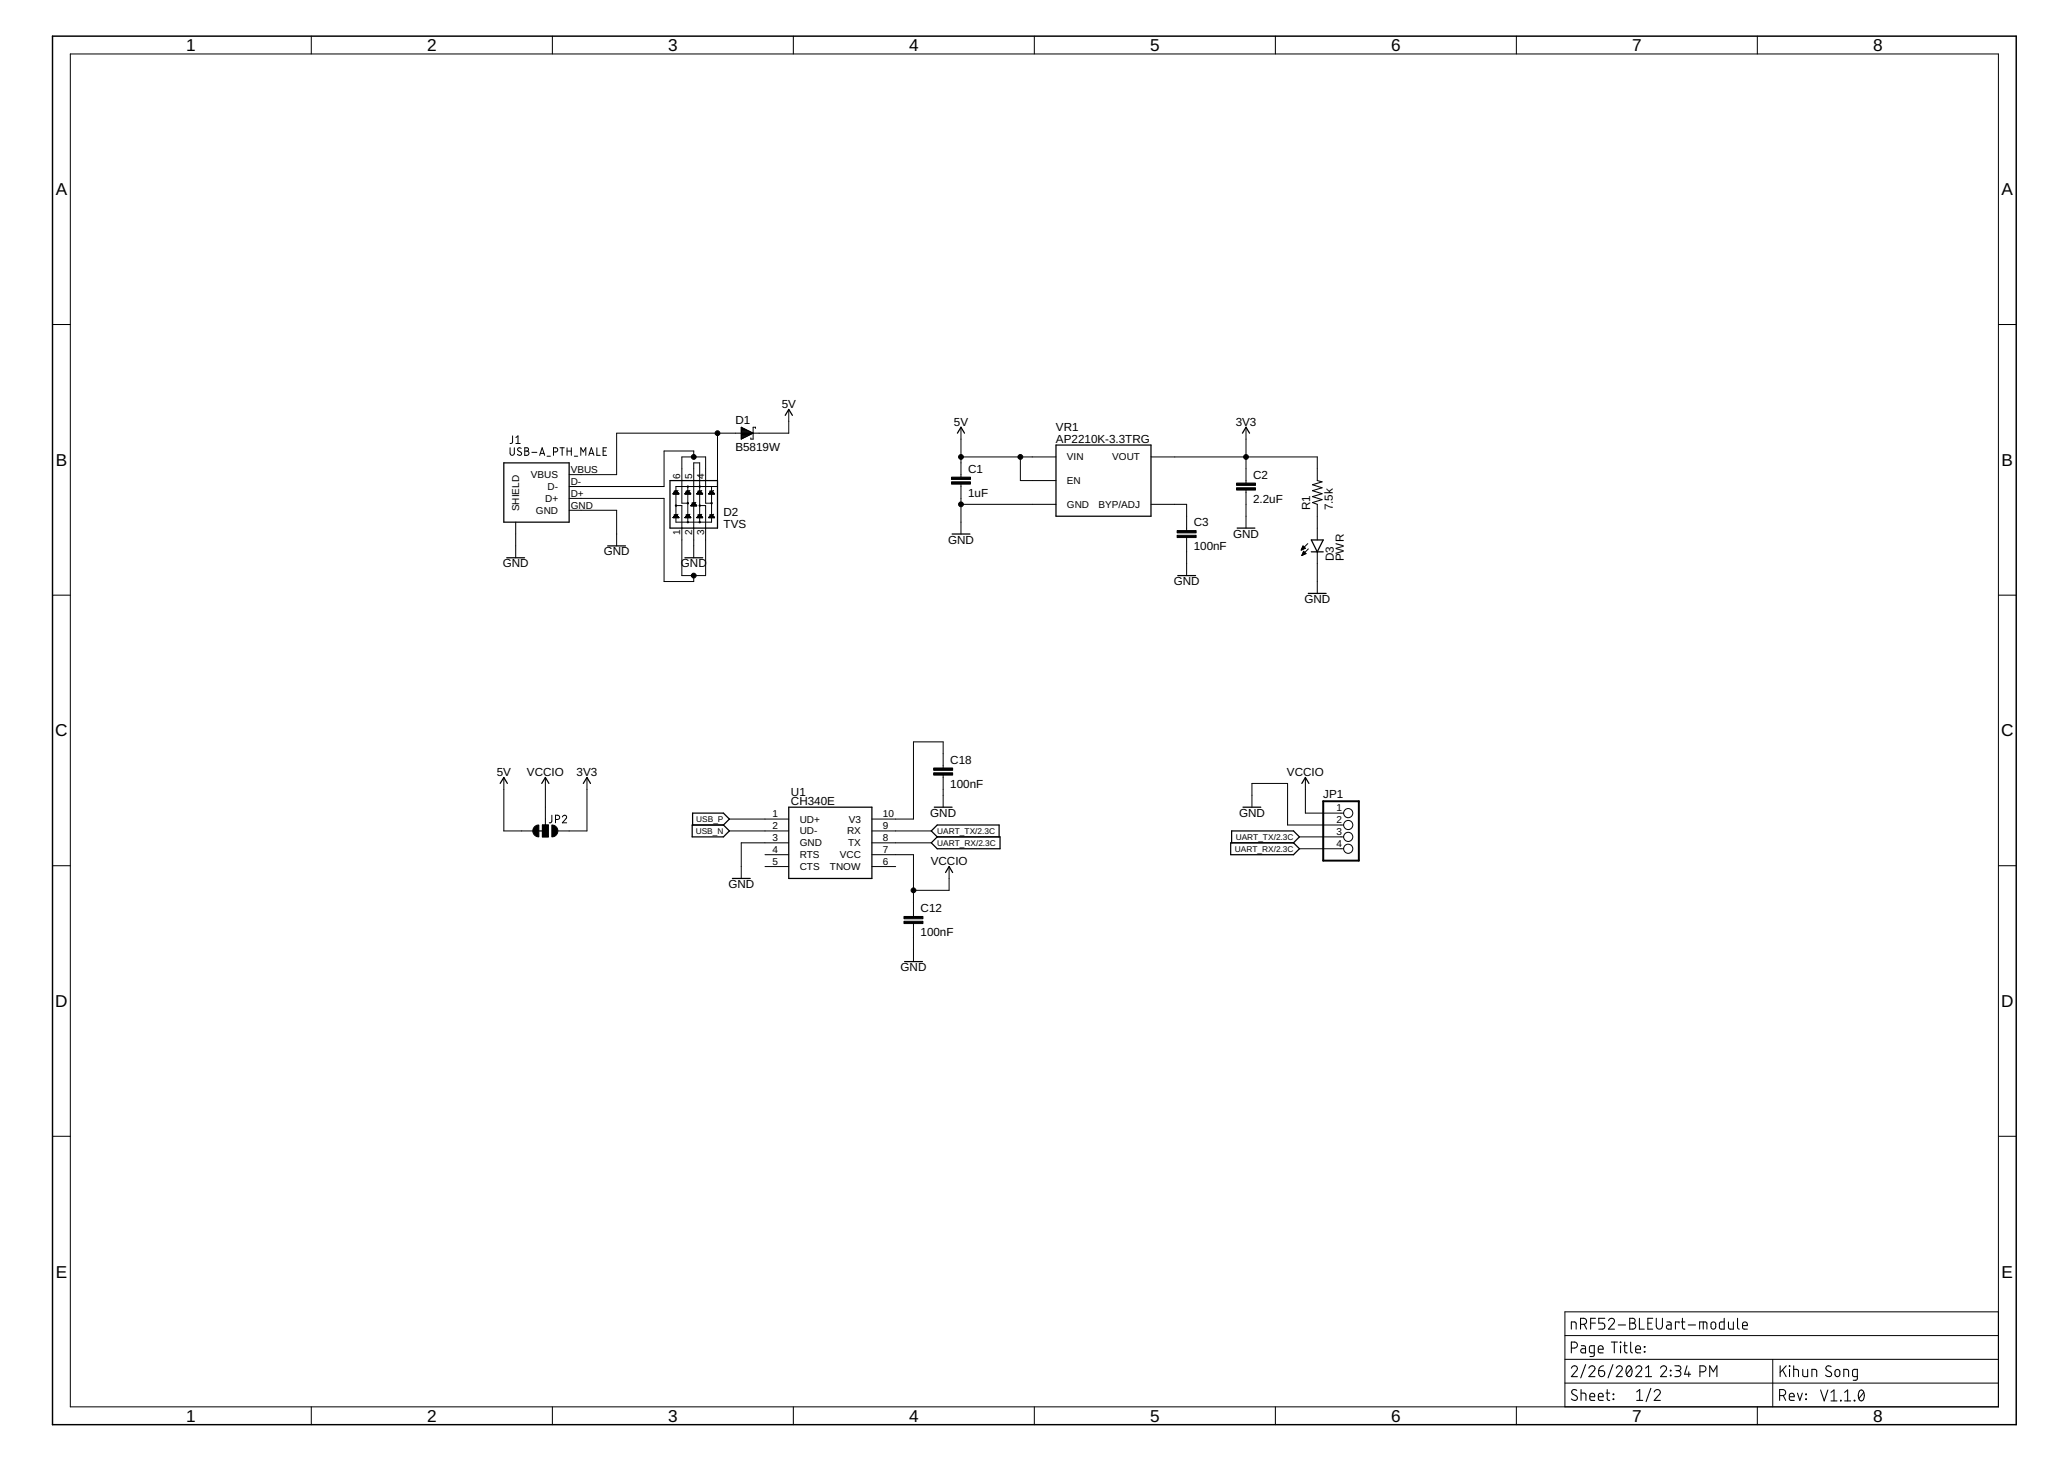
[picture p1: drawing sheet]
<svg xmlns="http://www.w3.org/2000/svg" width="420mm" height="297mm" viewBox="0 0 420 297" stroke-linecap="round" stroke-linejoin="round" font-family="sans-serif">
<g fill="none" stroke="#000" stroke-width=".2">
<path d="M14.3 11h391.7v274.8h-391.7zM63.2 7.3v3.7M112.2 7.3v3.7M161.2 7.3v3.7M210.1 7.3v3.7M259.1 7.3v3.7M308.1 7.3v3.7M357 7.3v3.7M10.7 65.9h3.6M406 65.9h3.6M103.6 91v1.1a.43 .43 0 0 0 .5 .4 .43 .43 0 0 0 .4-.4v-1.1M104.1 88.6v1.3l-.5 .2"/>
<path d="M104.8 90.1h.9M104.8 88.9l.4-.3v1.5M105.9 91.1l-.5-.1-.2 .3 .1 .3 .5 .3a.39 .39 0 0 1 0 .5 .39 .39 0 0 1-.5 0l-.2-.1M106.6 91l.7 .1 .1 .3-.3 .3a.43 .43 0 0 1 .4 .4 .43 .43 0 0 1-.4 .4h-.5zM106.6 91.7h.5M108.1 91.9h1M109.6 92.5l.6-1.5 .5 1.5M109.8 92.1h.7M111.1 92.7h.7M112.5 91.8h.4a.42 .42 0 0 0 .4-.4 .42 .42 0 0 0-.4-.4h-.4v1.5M113.8 91h.8M114.2 91v1.5"/>
<path d="M115.2 91.7h.9M115.2 91v1.5M116.1 91v1.5M116.7 92.7h.7M118 92.5v-1.5l.5 .8 .5-.8v1.5M119.6 92.5l.5-1.5 .6 1.5M119.8 92.1h.7M121.3 91v1.5h.6M122.5 91.7h.6M123.2 91h-.7v1.5h.7M137.1 100h.5M137.2 99.9h.3"/>
<path d="M137.3 99.8h.1M137.8 99.7l-.9 .1M139.5 100h.5M139.6 99.9h.3M139.7 99.8h.1M139.7 98.8v7.3M139.7 99.8l.7 .6h-1.3zM140.2 99.7l-.9 .1M140.9 92.8v-1.2h-6v7.2h-19.3M141.9 100h.5M142 99.9h.3M142.1 99.8h.1"/>
<path d="M142.2 99.8l.6 .6h-1.2zM142.6 99.7l-.8 .1M144.4 100h.4M144.4 99.9h.4M144.5 99.9h.2M144.5 99.8h.2M144.6 99.8l.6 .6h-1.2zM145 99.7l-.8 .1M145.8 88v10.8h-8.5v7.3h7.3v-7.3M150.6 88h-25.3v8.4h-9.7M150.6 86.8h.1M150.6 89.2h.1"/>
<path d="M150.6 86.8l2.4 1.2M150.6 86.8v2.4M150.6 89.1h.3M150.6 89h.5M150.6 88.9h.7M150.6 88.8h.9M150.6 88.6h1.2M150.6 88.5h1.4M150.6 88.4h1.6M150.6 88.3h1.8M150.6 88.2h2.1M150.6 88.1h2.3"/>
<path d="M150.6 87.9h2.3M150.6 87.8h2.1M150.6 87.7h1.9M150.6 87.6h1.7M150.6 87.5h1.4M150.6 87.4h1.2M150.6 87.3h1M150.6 87.2h.7M150.6 87.1h.5M150.6 86.9h.3M153 88l-2.4 1.2M153.5 87v-.2h-.5v2.4h-.5v-.2"/>
<path d="M160.3 83.2v4.8h-7.3M195.2 86.8v10.1M195.2 98.4v10.1M195.2 92.8h19.3M207.3 92.8v4.8h7.2M233.8 92.8h33.8v4.8M253.2 86.8v11.3M253.2 99.6v7.7M104.8 106.1v7.2M115.6 101.3h19.3v16.9h6v-1.3M115.6 103.7h9.7v7.2M136.7 100.4l.6-.6 .6 .6z"/>
<path d="M136.7 105.2l.6-.6 .6 .6zM136.8 100.3h1.1M136.8 105.2h1.1M136.8 105.1h1.1M136.9 100.2h.9M136.9 105.1h.9M136.9 105h.9M137 100.1h.7M137 104.9h.7M137.1 104.9h.5M137.1 104.8h.5M137.2 104.8h.3"/>
<path d="M137.2 104.7h.3M137.3 104.6h.1M137.3 102.7h1.2v14.2h4.9v-14.2h-1.2M137.8 104.5l-.9 .2M139.2 100.3h1.1M139.2 105.2h1.1M139.2 105.1h1.1M139.3 100.2h.9M139.3 105.1h.9M139.3 105h.9M139.4 100.1h.7M139.4 104.9h.7"/>
<path d="M139.5 104.9h.5M139.5 104.8h.5M139.6 104.8h.3M139.6 104.7h.3M139.7 104.6h.1M139.7 102.2h-1.2v-9.4h4.9v9.4h1.2M139.7 104.6l.7 .6h-1.3zM140.2 104.5l-.9 .2M140.4 102.8l.5-.6 .7 .6zM140.4 102.7h1.1M140.5 102.7h1M140.5 102.6h.9"/>
<path d="M140.6 102.5h.7M140.7 102.5h.6M140.7 102.4h.5M140.8 102.4h.4M140.8 102.3h.3M140.9 102.3h.2M141.4 102.1l-.9 .2M141.6 100.3h1.1M141.6 105.2h1.1M141.6 105.1h1.1M141.7 100.2h.9M141.7 105.1h.9"/>
<path d="M141.7 105h.9M141.8 100.1h.7M141.8 104.9h.7M141.9 100h.6M141.9 104.9h.6M141.9 104.8h.5M142 104.8h.3M142 104.7h.3M142.1 104.6h.1M142.2 106.1v-12.1h-1.3v19.3M142.2 104.6l.6 .6h-1.2zM142.6 104.5l-.8 .2"/>
<path d="M144 100.3h1.2M144 105.2h1.2M144 100.3h1.1M144 105.1h1.1M144.1 100.2h1M144.1 105.1h1M144.1 100.2h.9M144.1 105h.9M144.2 100.1h.7M144.2 104.9h.7M144.3 100.1h.6M144.3 104.9h.6"/>
<path d="M144.3 100h.6M144.4 104.8h.4M144.5 104.7h.2M144.5 104.6h.2M144.6 104.6l.6 .6h-1.2zM145 104.5l-.8 .2M195.2 102.5h19.3M233.8 102.5h7.3v5.3M241.1 109.2v7.7M264.4 111.7h.2M264.5 111.6h.3M264.5 111.5h.6"/>
<path d="M264.5 112.8h.1M264.5 111.4h.7M264.6 112.7h.2M264.6 111.2h.4M264.6 112.6h.5M264.6 111.1h.3M264.6 112.5h.7M264.7 111h.1M264.7 112.4h.5M264.7 110.9l.5 .5-.8 .4zM264.8 112.2h.3M264.8 112.1h.2"/>
<path d="M264.8 112h.1M265.3 112.5l-.4-.5-.4 .9M265.3 112.5l-.8 .4M265.7 110.4l-1.3 1.4M265.8 111.5l-1.3 1.4M267.6 102.5v7.2M267.6 112.1v8.5M10.7 120.9h3.6M406 120.9h3.6M102.4 158v10.8h6M110.8 158v9.6M119.3 158v10.8h-6.1"/>
<path d="M191.6 156v-5.3h-6v15.7h-8.5M191.6 157.5v6.5M265.2 158v7.2h7.8M10.7 175.9h3.6M110.2 167.6h1.2v2.4h-1.2zM112.1 165.6v1.4l-.2 .2h-.3M112.9 166.5h.4a.43 .43 0 0 0 .4-.4 .43 .43 0 0 0-.4-.5h-.4v1.6M114.3 166a.43 .43 0 0 1 .6-.3 .43 .43 0 0 1 .1 .6l-.7 .9h.8M148.2 166.4h12.1M148.2 168.8h12.1M155.4 173.7h4.9M155.4 176.1h4.9"/>
<path d="M160.3 171.2h-9.7v7.3M177.1 168.8h12.1M177.1 171.2h12.1M177.1 173.7h8.5v12.5M177.1 176.1h4.9M192.8 176.1v4.8h-7.2M254.4 164v-4.8h7.2v8.4h11.4M264 170h9M264 172.4h9M406 175.9h3.6M185.6 187.6v7.8M10.7 230.9h3.6"/>
<path d="M406 230.9h3.6M317.9 271.4h88.1M317.9 276.2h88.1M360.2 276.2v9.6M406 266.5h-88.1v19.3M63.2 285.8v3.7M112.2 285.8v3.7M161.2 285.8v3.7M210.1 285.8v3.7M259.1 285.8v3.7M308.1 285.8v3.7M317.9 281h88.1"/>
<path d="M357 285.8v3.7"/>
<circle cx="273.9" cy="172.4" r=".93"/>
<circle cx="273.9" cy="165.2" r=".93"/>
<circle cx="273.9" cy="170" r=".93"/>
<circle cx="273.9" cy="167.6" r=".93"/>
</g>
<g fill="none" stroke="#000" stroke-width=".25">
<path d="M102.4 94h13.2v12.1h-13.2zM136.1 97.6h9.7v9.7h-9.7zM159.5 84.4l.8-1.2 .7 1.2M194.5 88l.7-1.2 .8 1.2M214.5 90.4h19.3v14.5h-19.3zM252.4 88l.8-1.2 .7 1.2M103 113.3h3.6M123.5 110.9h3.6M139.1 113.3h3.7M193.4 108.5h3.7M239.3 116.9h3.6M251.4 107.3h3.6"/>
<path d="M266.4 109.7h2.4l-1.2 2.4zM266.4 112.1h2.4M265.8 120.6h3.6M101.6 159.2l.8-1.2 .7 1.2M110.1 159.2l.7-1.2 .7 1.2M118.5 159.2l.8-1.2 .7 1.2M264.5 159.2l.7-1.2 .7 1.2M108.4 168.8h2.4M140.6 167.6h6.4l1.2 1.2-1.2 1.2h-6.4zM140.7 167.6v-2.4h6.3l1.2 1.2-1.2 1.2M148.8 178.5h3.6M160.3 164h16.8v14.5h-16.8z"/>
<path d="M189.8 164h3.6M190.4 170h12.8v2.4h-12.8l-1.2-1.2zM190.4 170l-1.2-1.2 1.2-1.2h12.6v2.4M192.1 177.3l.7-1.2 .7 1.2M250 171.2h12.8l1.2 1.2-1.2 1.3h-12.8zM250.2 171.2v-2.4h12.6l1.2 1.2-1.2 1.2M252.5 164h3.7M183.8 195.4h3.6"/>
</g>
<path d="M193.3 97.9h3.9v.5h-3.9zM193.3 96.9h3.9v.5h-3.9zM251.2 99.1h3.9v.5h-3.9zM251.2 98.1h3.9v.5h-3.9zM239.2 108.8h3.8v.4h-3.8zM239.2 107.8h3.8v.5h-3.8zM189.7 157h3.8v.5h-3.8zM189.7 156h3.8v.5h-3.8zM110.2 167.6h1.2v2.4h-1.2zM183.7 187.2h3.8v.4h-3.8zM183.7 186.2h3.8v.5h-3.8z" fill="#000" stroke="#000" stroke-width=".2"/>
<g fill="none" stroke="#000" stroke-width=".21">
<path d="M267.6 97.6l1 .3-1.9 .6 1.9 .6-1.9 .6 1.9 .6-1.9 .6 1.9 .6-1.9 .6 .9 .4M319.3 273.9h.6a.61 .61 0 0 0 .6-.6 .61 .61 0 0 0-.6-.6h-.6v2.2M319.3 278a.6 .6 0 0 1 .8-.5 .6 .6 0 0 1 .2 1l-1 1.2h1.2M319.3 270v-1.4h.7l.2 .2v1.2M321.1 269.1a1.13 1.13 0 0 0 1.1-.3l.1-.5-.2-.4-1-.1v2.2M321.3 273.4h.6l.2 .4v1.1h-.5a.42 .42 0 0 1-.5-.5 .42 .42 0 0 1 .5-.4h.5M321.9 269.1l.4 .9M322.2 277.2l-1 2.8M322.8 278a.61 .61 0 0 1 .9-.5 .61 .61 0 0 1 .2 1l-1.1 1.2h1.3M323.2 268.8h.9M323.9 274.9l-.7-.1-.2-.1-.1-.9 .3-.4h.7v1.9l-.2 .3h-.7M324.1 267.8h-.9v2.2"/>
<path d="M324.7 274.1h1a.52 .52 0 0 0-.3-.7 .52 .52 0 0 0-.7 .5l.1 .9 .9 .1M324.8 278.5h.7a.62 .62 0 0 1 .5 .7 .62 .62 0 0 1-.6 .5 .62 .62 0 0 1-.6-.6zM325.8 277.5l-.7 .3-.3 .7M326.1 267.8h-1.3v1h.7a.62 .62 0 0 1 .6 .6 .62 .62 0 0 1-.6 .6h-.7M326.8 268.3a.61 .61 0 0 1 .9-.5 .61 .61 0 0 1 .2 1l-1.1 1.2h1.2M327.4 272.7h1.2M327.7 277.2l-1 2.8M328 272.7v2.2M328.4 278a.6 .6 0 0 1 .8-.5 .6 .6 0 0 1 .2 1l-1 1.2h1.2M328.8 269.2h1.5M329.2 272.7l.1 .1zM329.2 273.4v1.5"/>
<path d="M329.9 273.4h.7M330.1 272.7v1.8l.1 .3 .4 .1M330.6 277.6l.2-.1a.93 .93 0 0 1 .8 1.4l-.1 .2a.54 .54 0 0 1-.5 .6 .54 .54 0 0 1-.6-.6v-.8zM331.1 267.8h.6a.49 .49 0 0 1 .5 .5 .49 .49 0 0 1-.5 .5 .61 .61 0 0 1 .6 .6 .61 .61 0 0 1-.6 .6h-.6zM331.1 268.8h.6M331.3 272.7v1.8l.4 .4M331.5 278l-1 1.2M332.3 274.1h1a.52 .52 0 0 0-.3-.7 .52 .52 0 0 0-.7 .5l.1 .9 .9 .1M332.3 278a.61 .61 0 0 1 .9-.5 .61 .61 0 0 1 .2 1l-1.1 1.2h1.3M333.1 267.8v2.2h1M334.1 273.6l.1 .1zM334.1 274.6l.1 .1z"/>
<path d="M334.3 279.7h1.3M334.3 278l.6-.5v2.2M334.8 268.8h.7M335.8 267.8h-1v2.2h1M336.5 267.8v1.6a.62 .62 0 0 0 .6 .6 .62 .62 0 0 0 .7-.6v-1.6M337.4 278a.6 .6 0 0 1 .8-.5 .6 .6 0 0 1 .2 1l-1 1.2h1.2M338.7 268.6h.6l.2 .2v1.2h-.5a.42 .42 0 0 1-.4-.4 .42 .42 0 0 1 .4-.4h.5M339.4 278.4l.1 .1zM339.4 279.4l.1 .1zM340.3 277.5h.7a.49 .49 0 0 1 .5 .5 .49 .49 0 0 1-.5 .5h-.5M340.9 278.5a.61 .61 0 0 1 .6 .6 .61 .61 0 0 1-.6 .6h-.6M341.1 268.8v-.2h-.7v1.4"/>
<path d="M341.6 268.6h.7M341.8 267.8v1.9l.1 .2 .4 .1M342.8 277.5l-.5 1.7h1.2M343 269.2h1.5M343.1 278.7v1M345.3 270v-1.4l1.4 .1 .1 1.3M345.4 278.7a1.13 1.13 0 0 0 1.1-.2l.1-.6-.2-.3-1-.1v2.2M346.1 268.6v1.4M347.4 279.7v-2.2l.7 1.2 .7-1.2v2.2M347.7 268.8l.5-.2a.83 .83 0 0 1 0 1.4h-.3l-.3-.3zM350.3 267.8v2.2h-.8l-.1-.2v-1l.1-.2h.8M351.2 268.6v1.1l.1 .2 .3 .1h.6v-1.4"/>
<path d="M353 267.8v2l.4 .2M354 269.3h1a.51 .51 0 0 0-.3-.7 .51 .51 0 0 0-.7 .5l.1 .8 .9 .1M361.7 277.5v2.2M362.2 278.3l.7 1.4M362.9 277.5l-1.2 1.3M363.5 277.5l.1 .1zM363.6 278.2v1.5M364.4 278.2h.6l.4 .2v1.3M364.4 277.5v2.2M366.3 278.2v1.3l.3 .2h.7v-1.5M368.1 279.7v-1.5h.6l.4 .2v1.3M372 277.7a.55 .55 0 0 0-.8-.1 .55 .55 0 0 0 0 .8l.7 .4a.56 .56 0 0 1 .1 .8 .56 .56 0 0 1-.9 0l-.2-.2"/>
<path d="M372.9 278.4l.5-.2a.83 .83 0 0 1 0 1.5l-.3-.1-.2-.2zM374.6 279.7v-1.5h.6l.4 .2v1.3M377.4 279.7h-.8l-.2-.2v-1.1l.2-.1 .8-.1v1.9l-.3 .3h-.6M320.4 282.5a.55 .55 0 0 0-.9-.1 .55 .55 0 0 0 .1 .8l.6 .4a.55 .55 0 0 1 .1 .9 .55 .55 0 0 1-.8-.1l-.2-.2M321.2 283l.9 .2 .1 1.3M321.2 282.3v2.2M323 283.8h1a.52 .52 0 0 0-.4-.7 .52 .52 0 0 0-.6 .4l.1 .9 .9 .1M324.7 283.8h1a.51 .51 0 0 0-.3-.7 .51 .51 0 0 0-.7 .4l.1 .9 .9 .1M326.3 283h.7M326.5 282.3v1.9l.1 .2 .4 .1M327.7 283.2l.2 .2zM327.7 284.2l.2 .2z"/>
<path d="M332.5 284.5h1.3M332.5 282.8l.6-.5v2.2M335.4 282.1l-1 2.7M336.1 282.8a.61 .61 0 0 1 .8-.5 .61 .61 0 0 1 .2 1l-1 1.2h1.2M361.6 283.5a1.13 1.13 0 0 0 1.1-.2l.1-.6-.3-.3-.9-.1v2.2M362.3 283.5l.5 1M363.5 283.8h1a.52 .52 0 0 0-.3-.7 .52 .52 0 0 0-.7 .4l.1 .9 .9 .1M365.2 283l.5 1.5 .5-1.5M366.9 284.2l.1 .2zM366.9 283.2l.1 .2zM369.9 282.4l.7 2.2 .8-2.2M372 282.9l.6-.5v2.2"/>
<path d="M372 284.6h1.2M374 284.5l.1 .1zM374.8 284.6h1.2M374.8 282.9l.6-.5v2.2M376.7 284.5l.2 .1zM377.8 282.6l.2-.2a.91 .91 0 0 1 .8 1.4l-.1 .3a.53 .53 0 0 1-.5 .5 .53 .53 0 0 1-.6-.5v-.9zM378.7 282.9l-1 1.2"/>
</g>
<g fill="#000" stroke="#000" stroke-width=".2">
<path d="M139.7 98.8h.1v.2h-.1z" fill-rule="evenodd"/>
<path d="M142.1 98.8h.2v.2h-.2z" fill-rule="evenodd"/>
<path d="M139.7 106h.1v.2h-.1z" fill-rule="evenodd"/>
<path d="M142.1 106h.2v.2h-.2z" fill-rule="evenodd"/>
<path d="M108.6 168l.5-.3 .4-.1v2.4a1.2 1.2 0 0 1-1.1-.7 1.2 1.2 0 0 1 .2-1.3z" fill-rule="evenodd"/>
<path d="M112.1 167.6a1.21 1.21 0 0 1 1.2 1.2 1.21 1.21 0 0 1-1.2 1.2z" fill-rule="evenodd"/>
<circle cx="140.9" cy="92.8" r=".49"/>
<circle cx="145.8" cy="88" r=".49"/>
<circle cx="195.2" cy="92.8" r=".49"/>
<circle cx="207.3" cy="92.8" r=".49"/>
<circle cx="253.2" cy="92.8" r=".49"/>
<circle cx="137.3" cy="102.7" r=".14"/>
<circle cx="139.8" cy="102.2" r=".14"/>
<circle cx="140.9" cy="116.9" r=".49"/>
<circle cx="142.2" cy="102.7" r=".14"/>
<circle cx="144.6" cy="102.2" r=".14"/>
<circle cx="195.2" cy="102.5" r=".49"/>
<circle cx="185.6" cy="180.9" r=".49"/>
</g>
<path d="M10.7 7.3h398.9v282.2h-398.9z" fill="none" stroke="#000" stroke-width=".3"/>
<path d="M268.8 162.8h7.3v12.1h-7.3z" fill="none" stroke="#000" stroke-width=".4"/>
<g font-size="3.5">
<text x="37.8" y="10.4">1</text>
<text x="86.8" y="10.4">2</text>
<text x="135.7" y="10.4">3</text>
<text x="184.7" y="10.4">4</text>
<text x="233.7" y="10.4">5</text>
<text x="282.6" y="10.4">6</text>
<text x="331.6" y="10.4">7</text>
<text x="380.6" y="10.4">8</text>
<text x="11.3" y="39.7">A</text>
<text x="406.7" y="39.7">A</text>
<text x="11.3" y="94.7">B</text>
<text x="406.7" y="94.7">B</text>
<text x="11.2" y="149.6">C</text>
<text x="406.6" y="149.6">C</text>
<text x="11.2" y="204.6">D</text>
<text x="406.6" y="204.6">D</text>
<text x="11.3" y="259.6">E</text>
<text x="406.7" y="259.6">E</text>
<text x="37.8" y="288.9">1</text>
<text x="86.8" y="288.9">2</text>
<text x="135.7" y="288.9">3</text>
<text x="184.7" y="288.9">4</text>
<text x="233.7" y="288.9">5</text>
<text x="282.6" y="288.9">6</text>
<text x="331.6" y="288.9">7</text>
<text x="380.6" y="288.9">8</text>
</g>
<g font-size="2.4">
<text x="158.8" y="82.9">5V</text>
<text x="149.4" y="86.1">D1</text>
<text x="193.8" y="86.6">5V</text>
<text x="214.5" y="87.6">VR1</text>
<text x="251.1" y="86.6">3V3</text>
<text x="149.4" y="91.6">B5819W</text>
<text x="214.5" y="90.1">AP2210K-3.3TRG</text>
<text x="196.7" y="100.9">1uF</text>
<text x="196.7" y="96.1">C1</text>
<text x="254.6" y="97.3">C2</text>
<text x="147" y="107.3">TVS</text>
<text x="147" y="104.9">D2</text>
<text x="242.5" y="106.9">C3</text>
<text x="254.6" y="102.1">2.2uF</text>
<text x="266.2" y="103.7" transform="rotate(-90 266.2 103.7)">R1</text>
<text x="270.8" y="103.7" transform="rotate(-90 270.8 103.7)">7.5k</text>
<text x="122.7" y="112.9">GND</text>
<text x="192.6" y="110.4">GND</text>
<text x="242.5" y="111.8">100nF</text>
<text x="250.5" y="109.2">GND</text>
<text x="102.1" y="115.3">GND</text>
<text x="138.3" y="115.3">GND</text>
<text x="238.5" y="118.9">GND</text>
<text x="271" y="114.1" transform="rotate(-90 271 114.1)">D3</text>
<text x="273.1" y="114.1" transform="rotate(-90 273.1 114.1)">PWR</text>
<text x="265" y="122.5">GND</text>
<text x="193.1" y="155.2">C18</text>
<text x="100.9" y="157.7">5V</text>
<text x="107.1" y="157.7">VCCIO</text>
<text x="117.1" y="157.7">3V3</text>
<text x="160.7" y="161.6">U1</text>
<text x="193.1" y="160">100nF</text>
<text x="261.5" y="157.7">VCCIO</text>
<text x="160.7" y="163.6">CH340E</text>
<text x="189" y="165.9">GND</text>
<text x="251.7" y="165.9">GND</text>
<text x="268.8" y="162.2">JP1</text>
<text x="189.1" y="175.8">VCCIO</text>
<text x="148" y="180.4">GND</text>
<text x="187" y="185.4">C12</text>
<text x="187" y="190.2">100nF</text>
<text x="183" y="197.3">GND</text>
</g>
<g font-size="2">
<text x="216.8" y="93.6">VIN</text>
<text x="226" y="93.5">VOUT</text>
<text x="107.9" y="97.2">VBUS</text>
<text x="110.8" y="102">D+</text>
<text x="111.3" y="99.6">D-</text>
<text x="116" y="100.9">D+</text>
<text x="116" y="98.5">D-</text>
<text x="116" y="96.1">VBUS</text>
<text x="138.2" y="97.3" transform="rotate(-90 138.2 97.3)">6</text>
<text x="140.6" y="97.3" transform="rotate(-90 140.6 97.3)">5</text>
<text x="143" y="97.3" transform="rotate(-90 143 97.3)">4</text>
<text x="216.8" y="98.4">EN</text>
<text x="105.5" y="103.9" transform="rotate(-90 105.5 103.9)">SHIELD</text>
<text x="108.9" y="104.4">GND</text>
<text x="116" y="103.3">GND</text>
<text x="216.8" y="103.2">GND</text>
<text x="223.2" y="103.2">BYP/ADJ</text>
<text x="138.2" y="108.8" transform="rotate(-90 138.2 108.8)">1</text>
<text x="140.6" y="108.8" transform="rotate(-90 140.6 108.8)">2</text>
<text x="143" y="108.8" transform="rotate(-90 143 108.8)">3</text>
<text x="156.9" y="166.1">1</text>
<text x="162.5" y="167.1">UD+</text>
<text x="172.5" y="167.1">V3</text>
<text x="179.4" y="166.1">10</text>
<text x="271.5" y="164.9">1</text>
<text x="271.5" y="167.3">2</text>
<text x="156.9" y="168.5">2</text>
<text x="156.9" y="170.9">3</text>
<text x="156.9" y="173.3">4</text>
<text x="162.5" y="169.5">UD-</text>
<text x="162.5" y="172">GND</text>
<text x="172.1" y="169.5">RX</text>
<text x="172.3" y="172">TX</text>
<text x="179.4" y="173.3">7</text>
<text x="179.4" y="170.9">8</text>
<text x="179.4" y="168.5">9</text>
<text x="271.5" y="169.7">3</text>
<text x="271.5" y="172.1">4</text>
<text x="156.9" y="175.7">5</text>
<text x="162.5" y="174.4">RTS</text>
<text x="162.5" y="176.8">CTS</text>
<text x="168.6" y="176.8">TNOW</text>
<text x="170.7" y="174.4">VCC</text>
<text x="179.4" y="175.7">6</text>
</g>
<g font-size="1.7">
<text x="141.5" y="167">USB_P</text>
<text x="141.4" y="169.4">USB_N</text>
<text x="190.4" y="171.8">UART_RX/2.3C</text>
<text x="190.4" y="169.4">UART_TX/2.3C</text>
<text x="250.9" y="173">UART_RX/2.3C</text>
<text x="251.1" y="170.6">UART_TX/2.3C</text>
</g>
</svg>
